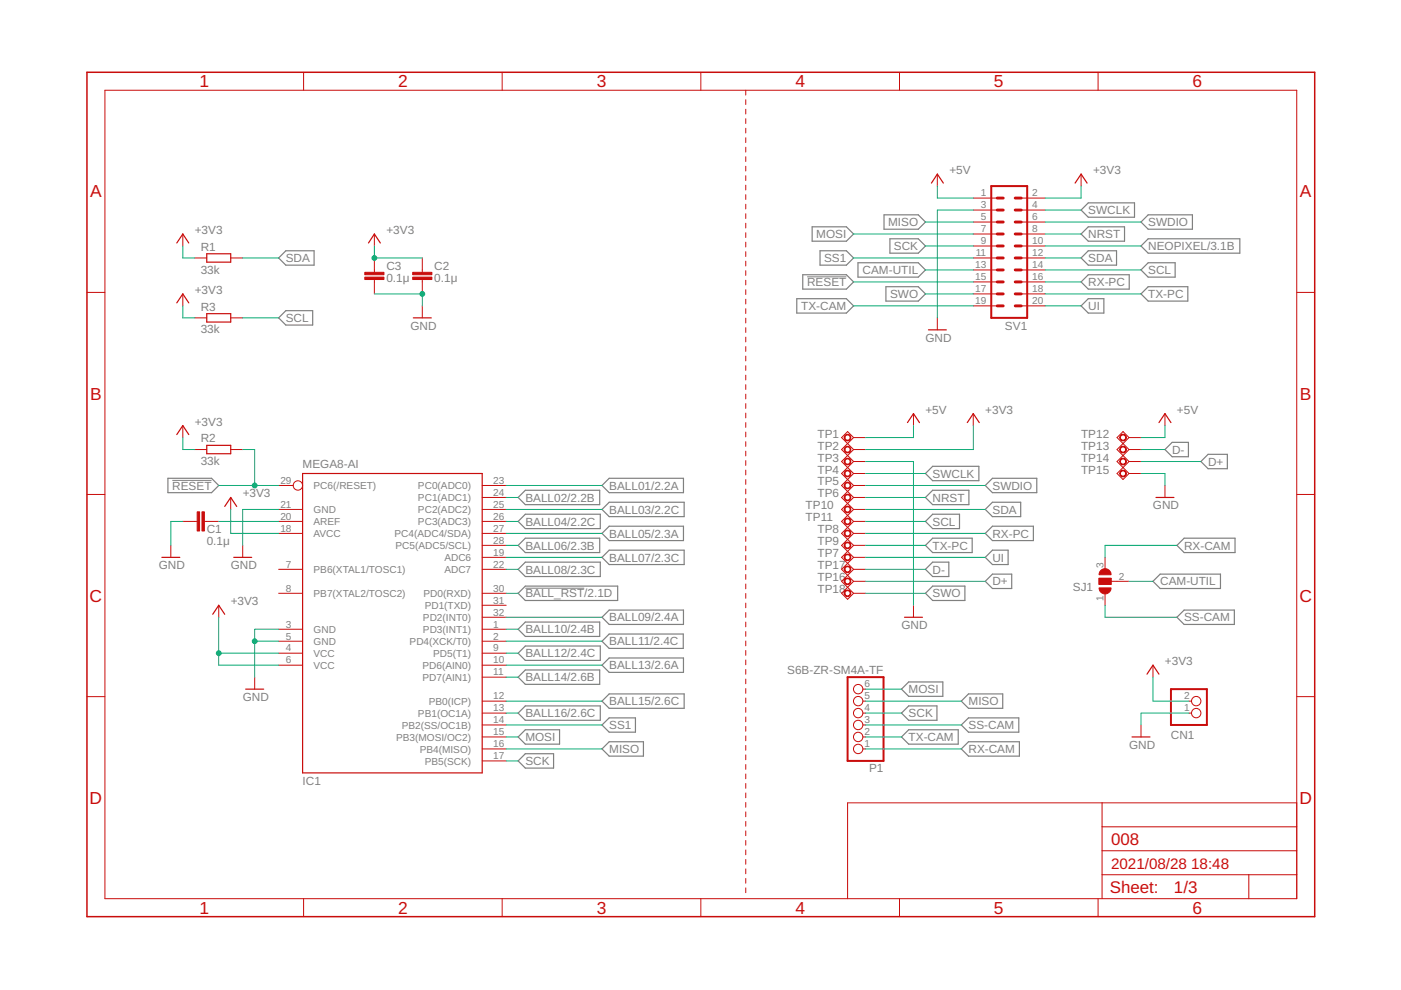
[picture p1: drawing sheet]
<svg xmlns="http://www.w3.org/2000/svg" width="297mm" height="210mm" viewBox="0 0 297 210" stroke-linecap="round" stroke-linejoin="round" font-family="sans-serif">
<g fill="none" stroke="#808080" stroke-width=".25">
<path d="M59.1 54.7l1.5-1.5h6v3h-6zM170.2 58.3h9.3l1.5 1.5-1.5 1.5h-9.3zM172.2 48.1h7.3l1.5 1.5-1.5 1.5h-7.3zM173.9 53.2h5.6l1.5 1.5-1.5 1.5h-5.6zM181.9 55.7h12.8l1.5 1.5-1.5 1.6h-12.8zM187.4 45.6h7.3l1.5 1.5-1.5 1.5h-7.3zM188.7 50.6h6l1.5 1.6-1.5 1.5h-6zM229.2 49.6l1.5-1.5h7.7v3h-7.7zM229.2 54.7l1.5-1.5h6v3h-6zM229.2 59.8l1.5-1.5h8.7v3h-8.7zM229.2 44.5l1.5-1.5h9.8v3.1h-9.8zM241.9 52.2l1.5-1.6h19.5v3.1h-19.5z"/>
<path d="M241.9 47.1l1.5-1.5h9.4v3h-9.4zM241.9 57.2l1.5-1.5h5.8v3.1h-5.8zM59.1 67.4l1.5-1.5h5.7v3h-5.7zM168.9 63.3h10.6l1.5 1.6-1.5 1.5h-10.6zM187.8 60.8h6.9l1.5 1.5-1.5 1.5h-6.9zM229.2 64.9l1.5-1.6h3.3v3.1h-3.3zM241.9 62.3l1.5-1.5h8.4v3h-8.4zM247 95.3l1.5-1.5h3.5v3h-3.5zM254.6 97.9l1.5-1.6h4.1v3.1h-4.1zM35.6 101.4h9.3l1.5 1.5-1.5 1.6h-9.3zM109.9 105.5l1.5-1.6h15.7v3.1h-15.7zM109.9 115.6l1.5-1.5h15.7v3.1h-15.7z"/>
<path d="M109.9 110.6l1.5-1.6h15.9v3.1h-15.9zM127.6 108l1.6-1.5h15.9v3h-15.9zM127.6 102.9l1.6-1.5h15.7v3.1h-15.7zM127.6 113.1l1.6-1.5h15.7v3h-15.7zM127.6 118.2l1.6-1.6h15.9v3.1h-15.9zM196.2 100.4l1.5-1.5h9.8v3h-9.8zM197.7 103.9h7.7v3.1h-7.7l-1.5-1.5zM197.7 109h5.7v3.1h-5.7l-1.5-1.5zM197.7 114.1h8.4v3.1h-8.4l-1.5-1.6zM208.9 118.2l1.5-1.6h3.3v3.1h-3.3zM210.4 101.4h9.4v3.1h-9.4l-1.5-1.6zM210.4 106.5h6v3h-6l-1.5-1.5z"/>
<path d="M210.4 111.6h8.7v3h-8.7l-1.5-1.5zM251.1 114.1h10.8v3.1h-10.8l-1.6-1.6zM109.9 125.8l1.5-1.5h19.6v3h-19.6zM109.9 120.7l1.5-1.5h15.9v3h-15.9zM109.9 133.4l1.5-1.5h15.7v3h-15.7zM109.9 138.5l1.5-1.5h15.9v3h-15.9zM127.6 130.9l1.6-1.6h15.7v3.1h-15.7zM127.6 136l1.6-1.6h15.7v3.1h-15.7zM196.2 120.7l1.5-1.5h3.5v3h-3.5zM196.2 125.8l1.5-1.5h6.9v3h-6.9zM208.9 123.3l1.5-1.6h4.1v3.1h-4.1zM246 121.7h12.8v3.1h-12.8l-1.5-1.5z"/>
<path d="M251.1 129.3h10.6v3.1h-10.6l-1.6-1.5zM109.9 156.3l1.5-1.6h7.2v3.1h-7.2zM109.9 143.6l1.5-1.6h15.7v3.1h-15.7zM111.4 149.7h15.9v3h-15.9l-1.5-1.5zM127.6 158.8l1.6-1.5h7.2v3h-7.2zM127.6 153.7l1.6-1.5h5.5v3h-5.5zM127.6 141l1.6-1.5h15.7v3.1h-15.7zM129.2 147.1h15.9v3.1h-15.9l-1.6-1.5zM191.1 151.2l1.6-1.5h5.9v3h-5.9zM191.1 146.1l1.6-1.5h7.2v3h-7.2zM192.7 154.7h10.5v3.1h-10.5l-1.6-1.5zM203.8 148.7l1.5-1.6h7.3v3.1h-7.3z"/>
<path d="M203.8 153.7l1.5-1.5h10.7v3h-10.7zM205.3 157.3h10.8v3h-10.8l-1.5-1.5zM109.9 161.3l1.5-1.5h6v3.1h-6z"/>
</g>
<path d="M171.1 58.7h8.4M36.5 101.9h8.4M111.4 124.7h12.5" fill="none" stroke="#808080" stroke-width=".21"/>
<g fill="none" stroke="#c90d0c" stroke-width=".21">
<path d="M22.2 19.1h252.7v171.4h-252.7zM64.4 15.3v3.8M106.5 15.3v3.8M148.6 15.3v3.8M158.1 19.1v1.1M190.7 15.3v3.8M232.8 15.3v3.8M158.1 21.1v1.1M158.1 23.2v1M158.1 25.2v1M158.1 27.2v1M158.1 29.2v1"/>
<path d="M158.1 31.2v1M158.1 33.2v1M158.1 35.2v1.1M158.1 37.3v1M158.1 39.3v1M198.7 36.9v2.6M229.2 36.9v2.6M38.8 49.6v2.6M41.3 54.7h2.5M48.9 54.7h2.6M79.4 49.6v2.6M79.4 54.7v3"/>
<path d="M79.4 59.3v3M89.5 54.7v3M89.5 59.3v3M158.1 41.3v1M158.1 43.3v1M158.1 45.3v1M158.1 47.3v1M158.1 49.3v1.1M158.1 51.4v1M158.1 53.4v1M158.1 55.4v1M158.1 57.4v1"/>
<path d="M158.1 59.4v1M206.4 42h5M206.4 44.5h5M206.4 47.1h5M206.4 49.6h5M206.4 52.2h5M206.4 54.7h5M206.4 57.2h5M206.4 59.8h5M216.5 42h5.1M216.5 44.5h5.1M216.5 47.1h5.1"/>
<path d="M216.5 49.6h5.1M216.5 52.2h5.1M216.5 54.7h5.1M216.5 57.2h5.1M216.5 59.8h5.1M18.4 62h3.8M38.8 62.3v2.6M41.3 67.4h2.5M48.9 67.4h2.6M89.5 64.9v2.5M158.1 61.4v1M158.1 63.4v1.1"/>
<path d="M158.1 65.4v1.1M158.1 67.5v1M158.1 69.5v1M158.1 71.5v1M158.1 73.5v1M158.1 75.5v1M158.1 77.5v1M158.1 79.5v1.1M198.7 67.4v2.5M206.4 62.3h5M206.4 64.9h5M216.5 62.3h5.1"/>
<path d="M216.5 64.9h5.1M274.9 62h3.8M38.8 90.2v2.6M41.3 95.3h2.5M48.9 95.3h2.6M158.1 81.6v1M158.1 83.6v1M158.1 85.6v1M158.1 87.6v1M158.1 89.6v1M158.1 91.6v1M158.1 93.6v1"/>
<path d="M158.1 95.7v1M158.1 97.7v1M158.1 99.7v1M181 95.3h2.5M181 92.8l-1.3-1.3-1.3 1.3 2.6 2.5M181 92.8l-2.6 2.5 2.6 2.6M181 92.8h2.5M181 95.3l-2.6 2.6 2.6 2.5M181 97.9l-2.6 2.5 2.6 2.5M181 97.9h2.5M193.7 87.7v2.5M206.4 87.7v2.5"/>
<path d="M239.4 95.3h2.5M239.4 92.8h2.5M239.4 97.9h2.5M239.4 92.8l-1.3-1.3-1.3 1.3 2.6 2.5M239.4 92.8l-2.6 2.5 2.6 2.6M239.4 95.3l-2.6 2.6 2.6 2.5M239.4 97.9l-2.6 2.5 1.3 1.3 1.3-1.3M247 87.7v2.5M18.4 104.8h3.8M36.2 115.6v2.6M38.8 110.6h3M43.3 110.6h3.1"/>
<path d="M48.9 105.5v2.5M51.5 115.6v2.6M59.1 108h5.1M59.1 110.6h5.1M59.1 113.1h5.1M59.1 102.9h3.1M102.2 108h5.1M102.2 110.6h5.1M102.2 113.1h5.1M102.2 118.2h5.1M102.2 115.6h5.1M102.2 105.5h5.1"/>
<path d="M102.2 102.9h5.1M158.1 101.7v1M158.1 103.7v1M158.1 105.7v1M158.1 107.7v1M158.1 109.7v1M158.1 111.8v1M158.1 113.8v1M158.1 115.8v1M158.1 117.8v1M158.1 119.8v1M181 108h2.5"/>
<path d="M181 110.6h2.5M181 113.1h2.5M181 118.2h2.5M181 115.6h2.5M181 105.5h2.5M181 102.9h2.5M181 100.4l-2.6 2.5 2.6 2.6M181 100.4h2.5M181 102.9l-2.6 2.6 2.6 2.5M181 105.5l-2.6 2.5 2.6 2.6M181 115.6l-2.6 2.6 2.6 2.5M181 118.2l-2.6 2.5 2.6 2.6"/>
<path d="M181 113.1l-2.6 2.5 2.6 2.6M181 110.6l-2.6 2.5 2.6 2.5M181 108l-2.6 2.6 2.6 2.5M234.3 118.2v2.5M239.4 100.4h2.5M247 102.9v2.6M274.9 104.8h3.8M46.4 128.3v2.6M59.1 125.8h5.1M59.1 120.7h5.1M59.1 133.4h5.1M59.1 136h5.1"/>
<path d="M59.1 138.5h5.1M102.2 125.8h5.1M102.2 120.7h5.1M102.2 133.4h5.1M102.2 136h5.1M102.2 138.5h5.1M102.2 130.9h5.1M102.2 128.3h5.1M158.1 121.8v1M158.1 123.8v1M158.1 125.8v1.1M158.1 127.9v1"/>
<path d="M158.1 129.9v1M158.1 131.9v1M158.1 133.9v1M158.1 135.9v1M158.1 137.9v1M158.1 139.9v1M181 125.8h2.5M181 120.7h2.5M181 120.7l-2.6 2.6 2.6 2.5M181 123.3l-2.6 2.5 1.3 1.3 1.3-1.3M181 123.3h2.5M193.7 128.3v2.6"/>
<path d="M233 122.6h2.6v1.3h-2.6zM234.3 125.8v2.5M235.6 123.3h3.8M18.4 147.7h3.8M54 143.6v2.5M59.1 141h5.1M102.2 141h5.1M102.2 158.8h5.1M102.2 156.3h5.1M102.2 153.7h5.1M102.2 151.2h5.1M102.2 148.7h5.1"/>
<path d="M102.2 143.6h5.1M158.1 141.9v1.1M158.1 144v1M158.1 146v1M158.1 148v1M158.1 150v1M158.1 152v1M158.1 154v1M158.1 156v1.1M158.1 158.1v1M182.9 158.8h.6M182.9 156.3h.6"/>
<path d="M182.9 153.7h.6M182.9 151.2h.6M182.9 148.7h.6M182.9 146.1h.6M241.9 153.7v2.6M244.5 141v2.6M252.1 151.2h.5M252.1 148.7h.5M274.9 147.7h3.8M102.2 161.3h5.1M158.1 160.1v1M158.1 162.1v1"/>
<path d="M158.1 164.1v1M158.1 166.1v1M158.1 168.1v1M158.1 170.1v1.1M158.1 172.1v1.1M158.1 174.2v1M158.1 176.2v1M158.1 178.2v1M233.7 170.2v20.3M233.7 175.3h41.2M274.9 170.2h-95.2v20.3M64.4 190.5v3.9"/>
<path d="M106.5 190.5v3.9M148.6 190.5v3.9M158.1 180.2v1M158.1 182.2v1M158.1 184.2v1.1M158.1 186.2v1.1M158.1 188.3v1M190.7 190.5v3.9M232.8 190.5v3.9M233.7 185.5h41.2M233.7 180.4h41.2M264.8 185.5v5"/>
<circle cx="63.2" cy="102.9" r=".99"/>
<circle cx="181.9" cy="146.1" r=".99"/>
<circle cx="181.9" cy="158.8" r=".99"/>
<circle cx="181.9" cy="151.2" r=".99"/>
<circle cx="181.9" cy="148.7" r=".99"/>
<circle cx="181.9" cy="156.3" r=".99"/>
<circle cx="181.9" cy="153.7" r=".99"/>
<circle cx="253.6" cy="148.7" r=".99"/>
<circle cx="253.6" cy="151.2" r=".99"/>
</g>
<path d="M18.4 15.3h260.3v179.1h-260.3z" fill="none" stroke="#c90d0c" stroke-width=".32"/>
<g fill="none" stroke="#c90d0c" stroke-width=".25">
<path d="M197.5 38.8l1.2-1.9 1.3 1.9M227.9 38.8l1.3-1.9 1.3 1.9M37.5 51.5l1.3-1.9 1.2 1.9M43.8 53.8h5.1v1.8h-5.1zM78.1 51.5l1.3-1.9 1.2 1.9M37.5 64.2l1.3-1.9 1.2 1.9M43.8 66.5h5.1v1.8h-5.1zM87.6 67.4h3.8M196.8 69.9h3.8M37.5 92.1l1.3-1.9 1.2 1.9M43.8 94.4h5.1v1.8h-5.1zM192.4 89.6l1.3-1.9 1.2 1.9"/>
<path d="M205.1 89.6l1.3-1.9 1.2 1.9M245.7 89.6l1.3-1.9 1.3 1.9M34.3 118.2h3.8M47.6 107.4l1.3-1.9 1.3 1.9M49.6 118.2h3.8M64.2 100.4h38v63.5h-38zM245.1 105.5h3.8M45.1 130.2l1.3-1.9 1.2 1.9M191.8 130.9h3.8M52.1 146.1h3.8M240 156.3h3.8M243.2 142.9l1.3-1.9 1.2 1.9"/>
</g>
<g fill="#c90d0c" stroke="#c90d0c" stroke-width=".21">
<path d="M41.8 108.5h.5v4.1h-.5z"/>
<path d="M42.8 108.5h.5v4.1h-.5z"/>
<path d="M87.5 58.8h4.1v.5h-4.1z"/>
<path d="M87.5 57.7h4.1v.6h-4.1z"/>
<path d="M77.3 58.8h4.1v.5h-4.1z"/>
<path d="M77.3 57.7h4.1v.6h-4.1z"/>
<path d="M233 122.6h2.6v1.3h-2.6z"/>
</g>
<path d="M210.2 39.5h7.6v27.9h-7.6zM179.7 143.6h7.6v17.7h-7.6zM248.3 146.1h7.6v7.6h-7.6z" fill="none" stroke="#c90d0c" stroke-width=".42"/>
<g fill="none" stroke="#c90d0c" stroke-width=".61">
<path d="M211.4 52.2h1.3M211.4 49.6h1.3M211.4 47.1h1.3M211.4 44.5h1.3M211.4 42h1.3M211.4 54.7h1.3M211.4 57.2h1.3M211.4 59.8h1.3M215.2 52.2h1.3M215.2 49.6h1.3M215.2 47.1h1.3M215.2 44.5h1.3"/>
<path d="M215.2 42h1.3M215.2 54.7h1.3M215.2 57.2h1.3M215.2 59.8h1.3M211.4 62.3h1.3M211.4 64.9h1.3M215.2 62.3h1.3M215.2 64.9h1.3"/>
</g>
<g fill="#c90d0c" stroke="#c90d0c" stroke-width=".21">
<path d="M179.2 92.3a.71 .71 0 0 1 1.1 .1 .71 .71 0 0 1-.4 1.1 .71 .71 0 0 1-.9-.7h.1a.55 .55 0 0 1 .8-.6 .55 .55 0 0 1 .2 .9 .55 .55 0 0 1-.9-.1l-.2-.2z" fill-rule="evenodd"/>
<path d="M179.2 94.9a.71 .71 0 0 1 1.1 0 .71 .71 0 0 1-.4 1.1 .71 .71 0 0 1-.9-.7h.1a.55 .55 0 0 1 .8-.5 .55 .55 0 0 1 .2 .9 .55 .55 0 0 1-.9-.2l-.2-.2z" fill-rule="evenodd"/>
<path d="M179.2 97.4a.71 .71 0 0 1 1.1 .1 .71 .71 0 0 1-.4 1.1 .71 .71 0 0 1-.9-.7h.1a.55 .55 0 0 1 .8-.6 .55 .55 0 0 1 .2 .9 .55 .55 0 0 1-.9-.2l-.2-.1z" fill-rule="evenodd"/>
<path d="M179.2 99.9a.71 .71 0 0 1 1.1 .1 .71 .71 0 0 1-.4 1.1 .71 .71 0 0 1-.9-.7h.1a.55 .55 0 0 1 .8-.5 .55 .55 0 0 1 .2 .9 .55 .55 0 0 1-.9-.2l-.2-.2z" fill-rule="evenodd"/>
<path d="M179.2 102.5a.71 .71 0 0 1 1.1 .1 .71 .71 0 0 1-.4 1 .71 .71 0 0 1-.9-.7h.1a.55 .55 0 0 1 .8-.5 .55 .55 0 0 1 .2 .9 .55 .55 0 0 1-.9-.2l-.2-.2z" fill-rule="evenodd"/>
<path d="M179.2 105a.71 .71 0 0 1 1.1 .1 .71 .71 0 0 1-.4 1.1 .71 .71 0 0 1-.9-.7h.1a.55 .55 0 0 1 .8-.6 .55 .55 0 0 1 .2 .9 .55 .55 0 0 1-.9-.1l-.2-.2z" fill-rule="evenodd"/>
<path d="M179.2 117.7a.71 .71 0 0 1 1.1 .1 .71 .71 0 0 1-.4 1 .71 .71 0 0 1-.9-.6h.1a.55 .55 0 0 1 .8-.6 .55 .55 0 0 1 .2 .9 .55 .55 0 0 1-.9-.1l-.2-.2z" fill-rule="evenodd"/>
<path d="M179.2 112.6a.71 .71 0 0 1 1.1 .1 .71 .71 0 0 1-.4 1.1 .71 .71 0 0 1-.9-.7h.1a.55 .55 0 0 1 .8-.5 .55 .55 0 0 1 .2 .9 .55 .55 0 0 1-.9-.2l-.2-.2z" fill-rule="evenodd"/>
<path d="M179.2 115.2a.71 .71 0 0 1 1.1 0 .71 .71 0 0 1-.4 1.1 .71 .71 0 0 1-.9-.7h.1a.55 .55 0 0 1 .8-.5 .55 .55 0 0 1 .2 .9 .55 .55 0 0 1-.9-.2l-.2-.2z" fill-rule="evenodd"/>
<path d="M179.2 107.5a.71 .71 0 0 1 1.1 .1 .71 .71 0 0 1-.4 1.1 .71 .71 0 0 1-.9-.7h.1a.55 .55 0 0 1 .8-.5 .55 .55 0 0 1 .2 .9 .55 .55 0 0 1-.9-.2l-.2-.2z" fill-rule="evenodd"/>
<path d="M179.2 110.1a.71 .71 0 0 1 1.1 .1 .71 .71 0 0 1-.4 1 .71 .71 0 0 1-.9-.6h.1a.55 .55 0 0 1 .8-.6 .55 .55 0 0 1 .2 .9 .55 .55 0 0 1-.9-.2l-.2-.1z" fill-rule="evenodd"/>
<path d="M237.6 92.3a.71 .71 0 0 1 1.1 .1 .71 .71 0 0 1-.4 1 .71 .71 0 0 1-.9-.6h.2a.56 .56 0 0 1 .8-.5 .56 .56 0 0 1 .1 .9 .56 .56 0 0 1-.9-.2v-.2h-.2z" fill-rule="evenodd"/>
<path d="M237.6 94.9a.71 .71 0 0 1 1.1 0 .71 .71 0 0 1-.4 1.1 .71 .71 0 0 1-.9-.7h.2a.56 .56 0 0 1 .8-.5 .56 .56 0 0 1 .1 1 .56 .56 0 0 1-.9-.3v-.2h-.2z" fill-rule="evenodd"/>
<path d="M237.6 97.4a.71 .71 0 0 1 1.1 0 .71 .71 0 0 1-.4 1.1 .71 .71 0 0 1-.9-.6h.2a.56 .56 0 0 1 .8-.5 .56 .56 0 0 1 .1 .9 .56 .56 0 0 1-.9-.3v-.1h-.2z" fill-rule="evenodd"/>
<path d="M237.6 99.9a.71 .71 0 0 1 1.1 .1 .71 .71 0 0 1-.4 1.1 .71 .71 0 0 1-.9-.7h.2a.56 .56 0 0 1 .8-.5 .56 .56 0 0 1 .1 1 .56 .56 0 0 1-.9-.3v-.2h-.2z" fill-rule="evenodd"/>
<path d="M179.2 122.8a.71 .71 0 0 1 1.1 .1 .71 .71 0 0 1-.4 1 .71 .71 0 0 1-.9-.6h.1a.55 .55 0 0 1 .8-.6 .55 .55 0 0 1 .2 .9 .55 .55 0 0 1-.9-.2l-.2-.1z" fill-rule="evenodd"/>
<path d="M179.2 120.2a.71 .71 0 0 1 1.1 .1 .71 .71 0 0 1-.4 1.1 .71 .71 0 0 1-.9-.7h.1a.55 .55 0 0 1 .8-.5 .55 .55 0 0 1 .2 .9 .55 .55 0 0 1-.9-.2l-.2-.2z" fill-rule="evenodd"/>
<path d="M179.2 125.3a.71 .71 0 0 1 1.1 .1 .71 .71 0 0 1-.4 1.1 .71 .71 0 0 1-.9-.7h.1a.55 .55 0 0 1 .8-.5 .55 .55 0 0 1 .2 .9 .55 .55 0 0 1-.9-.2l-.2-.2z" fill-rule="evenodd"/>
<path d="M233.4 120.9a1.26 1.26 0 0 1 1.4-.2 1.26 1.26 0 0 1 .8 1.2h-2.6l.1-.5z" fill-rule="evenodd"/>
<path d="M233 124.7h2.6a1.27 1.27 0 0 1-1.3 1.2 1.27 1.27 0 0 1-1.3-1.2z" fill-rule="evenodd"/>
</g>
<g fill="none" stroke="#0dab76" stroke-width=".21">
<path d="M198.7 39.5v2.5h7.7M229.2 39.5v2.5h-7.6M38.8 52.2v2.5h2.5M51.5 54.7h7.6M79.4 52.2v2.5h10.1M181 49.6h25.4M181 54.7h25.4M181 59.8h25.4M196.2 52.2h10.2M196.2 47.1h10.2M196.2 57.2h10.2M206.4 44.5h-7.7v22.9"/>
<path d="M221.6 52.2h20.3M221.6 47.1h20.3M221.6 49.6h7.6M221.6 54.7h7.6M221.6 44.5h7.6M221.6 59.8h7.6M221.6 57.2h20.3M38.8 64.9v2.5h2.5M51.5 67.4h7.6M79.4 62.3h10.1v2.6M181 64.9h25.4M196.2 62.3h10.2"/>
<path d="M221.6 62.3h20.3M221.6 64.9h7.6M38.8 92.8v2.5h2.5M51.5 95.3h2.5v7.6M183.5 97.9h10.2v30.4M193.7 90.2v2.6h-10.2M206.4 90.2v5.1h-22.9M241.9 95.3h5.1M241.9 97.9h12.7M247 90.2v2.6h-5.1M38.8 110.6h-2.6v5M46.4 110.6h12.7"/>
<path d="M46.4 102.9h12.7M48.9 108v5.1h10.2M59.1 108h-7.6v7.6M107.3 113.1h20.3M107.3 110.6h2.6M107.3 108h20.3M107.3 102.9h20.3M107.3 105.5h2.6M107.3 115.6h2.6M107.3 118.2h20.3M183.5 113.1h25.4M183.5 110.6h12.7"/>
<path d="M183.5 108h25.4M183.5 100.4h12.7M183.5 102.9h25.4M183.5 105.5h12.7M183.5 115.6h12.7M183.5 118.2h25.4M241.9 100.4h5.1v2.5M249.5 115.6h-15.2v2.6M46.4 138.5h12.7M46.4 130.9v10.1h12.7M54 136h5.1M59.1 133.4h-5.1v10.2"/>
<path d="M107.3 138.5h2.6M107.3 133.4h2.6M107.3 136h20.3M107.3 130.9h20.3M107.3 120.7h2.6M107.3 125.8h2.6M183.5 120.7h12.7M183.5 123.3h25.4M183.5 125.8h12.7M234.3 128.3v2.6h15.2M239.4 123.3h5.1M107.3 151.2h2.6"/>
<path d="M107.3 158.8h20.3M107.3 148.7h20.3M107.3 156.3h2.6M107.3 153.7h20.3M107.3 141h20.3M107.3 143.6h2.6M183.5 151.2h7.6M183.5 158.8h20.3M183.5 148.7h20.3M183.5 156.3h7.6M183.5 146.1h7.6M183.5 153.7h20.3"/>
<path d="M244.5 143.6v5.1h7.6M252.1 151.2h-10.2v2.5M107.3 161.3h2.6"/>
</g>
<g fill="#0dab76" stroke="#0dab76" stroke-width=".21">
<circle cx="46.4" cy="138.5" r=".51"/>
<circle cx="79.4" cy="54.7" r=".51"/>
<circle cx="54" cy="136" r=".51"/>
<circle cx="89.5" cy="62.3" r=".51"/>
<circle cx="54" cy="102.9" r=".51"/>
</g>
<g font-size="3.7" fill="#c90d0c">
<text x="42.3" y="18.5">1</text>
<text x="84.4" y="18.5">2</text>
<text x="126.5" y="18.5">3</text>
<text x="168.6" y="18.5">4</text>
<text x="210.7" y="18.5">5</text>
<text x="252.9" y="18.5">6</text>
<text x="19.1" y="41.9">A</text>
<text x="275.6" y="41.9">A</text>
<text x="19.1" y="84.7">B</text>
<text x="275.6" y="84.7">B</text>
<text x="19" y="127.6">C</text>
<text x="275.5" y="127.6">C</text>
<text x="19" y="170.4">D</text>
<text x="275.5" y="170.4">D</text>
<text x="42.3" y="193.7">1</text>
<text x="84.4" y="193.7">2</text>
<text x="126.5" y="193.7">3</text>
<text x="168.6" y="193.7">4</text>
<text x="210.7" y="193.7">5</text>
<text x="252.9" y="193.7">6</text>
</g>
<g font-size="3.6" fill="#c90d0c">
<text x="235.6" y="179.1">008</text>
<text x="235.3" y="189.4">Sheet:</text>
<text x="248.9" y="189.3">1/3</text>
</g>
<g font-size="3.2" fill="#c90d0c">
<text x="235.6" y="184.2">2021/08/28</text>
<text x="252.6" y="184.2">18:48</text>
</g>
<g font-size="2.5" fill="#808080">
<text x="201.3" y="36.9">+5V</text>
<text x="231.8" y="36.9">+3V3</text>
<text x="188.3" y="48">MISO</text>
<text x="230.7" y="45.4">SWCLK</text>
<text x="243.4" y="48">SWDIO</text>
<text x="41.3" y="49.6">+3V3</text>
<text x="42.6" y="53.2">R1</text>
<text x="81.9" y="49.6">+3V3</text>
<text x="173.1" y="50.5">MOSI</text>
<text x="189.5" y="53">SCK</text>
<text x="230.7" y="50.5">NRST</text>
<text x="243.4" y="53">NEOPIXEL/3.1B</text>
<text x="42.6" y="58">33k</text>
<text x="60.6" y="55.6">SDA</text>
<text x="81.9" y="59.8">0.1μ</text>
<text x="81.9" y="57.2">C3</text>
<text x="92.1" y="59.8">0.1μ</text>
<text x="92.1" y="57.2">C2</text>
<text x="174.7" y="55.6">SS1</text>
<text x="182.9" y="58.1">CAM-UTIL</text>
<text x="230.7" y="55.6">SDA</text>
<text x="243.4" y="58.1">SCL</text>
<text x="41.3" y="62.3">+3V3</text>
<text x="42.6" y="65.9">R3</text>
<text x="169.9" y="65.7">TX-CAM</text>
<text x="171.1" y="60.7">RESET</text>
<text x="188.7" y="63.2">SWO</text>
<text x="230.7" y="60.7">RX-PC</text>
<text x="230.7" y="65.7">UI</text>
<text x="243.4" y="63.2">TX-PC</text>
<text x="42.6" y="70.7">33k</text>
<text x="60.6" y="68.3">SCL</text>
<text x="87" y="69.9">GND</text>
<text x="213.1" y="69.9">SV1</text>
<text x="196.2" y="72.5">GND</text>
<text x="196.2" y="87.7">+5V</text>
<text x="208.9" y="87.7">+3V3</text>
<text x="249.5" y="87.7">+5V</text>
<text x="41.3" y="90.2">+3V3</text>
<text x="42.6" y="93.8">R2</text>
<text x="173.3" y="92.8">TP1</text>
<text x="173.3" y="95.3">TP2</text>
<text x="229.2" y="92.8">TP12</text>
<text x="229.2" y="95.3">TP13</text>
<text x="42.6" y="98.6">33k</text>
<text x="64.1" y="99.1">MEGA8-AI</text>
<text x="173.3" y="97.9">TP3</text>
<text x="173.3" y="100.4">TP4</text>
<text x="197.7" y="101.3">SWCLK</text>
<text x="229.2" y="97.9">TP14</text>
<text x="229.2" y="100.4">TP15</text>
<text x="248.5" y="96.2">D-</text>
<text x="256.1" y="98.7">D+</text>
<text x="36.5" y="103.8">RESET</text>
<text x="51.5" y="105.5">+3V3</text>
<text x="111.4" y="106.4">BALL02/2.2B</text>
<text x="129.2" y="103.8">BALL01/2.2A</text>
<text x="173.3" y="102.9">TP5</text>
<text x="173.3" y="105.5">TP6</text>
<text x="197.7" y="106.4">NRST</text>
<text x="210.4" y="103.8">SWDIO</text>
<text x="43.8" y="113.1">C1</text>
<text x="111.4" y="111.4">BALL04/2.2C</text>
<text x="129.2" y="108.9">BALL03/2.2C</text>
<text x="129.2" y="114">BALL05/2.3A</text>
<text x="170.8" y="108">TP10</text>
<text x="170.8" y="110.6">TP11</text>
<text x="173.3" y="113.1">TP8</text>
<text x="197.7" y="111.4">SCL</text>
<text x="210.4" y="108.9">SDA</text>
<text x="210.4" y="114">RX-PC</text>
<text x="244.5" y="108">GND</text>
<text x="43.8" y="115.6">0.1μ</text>
<text x="111.4" y="116.5">BALL06/2.3B</text>
<text x="129.2" y="119.1">BALL07/2.3C</text>
<text x="173.3" y="118.2">TP7</text>
<text x="173.3" y="115.6">TP9</text>
<text x="197.7" y="116.5">TX-PC</text>
<text x="210.4" y="119.1">UI</text>
<text x="251.1" y="116.5">RX-CAM</text>
<text x="33.7" y="120.7">GND</text>
<text x="48.9" y="120.7">GND</text>
<text x="111.4" y="121.6">BALL08/2.3C</text>
<text x="173.3" y="123.3">TP16</text>
<text x="173.3" y="120.7">TP17</text>
<text x="173.3" y="125.8">TP18</text>
<text x="197.7" y="121.6">D-</text>
<text x="210.4" y="124.1">D+</text>
<text x="227.5" y="125.4">SJ1</text>
<text x="246" y="124.1">CAM-UTIL</text>
<text x="48.9" y="128.3">+3V3</text>
<text x="111.4" y="126.7">BALL_RST/2.1D</text>
<text x="129.2" y="131.8">BALL09/2.4A</text>
<text x="197.7" y="126.7">SWO</text>
<text x="251.1" y="131.8">SS-CAM</text>
<text x="111.4" y="134.3">BALL10/2.4B</text>
<text x="129.2" y="136.8">BALL11/2.4C</text>
<text x="191.1" y="133.4">GND</text>
<text x="111.4" y="139.4">BALL12/2.4C</text>
<text x="129.2" y="141.9">BALL13/2.6A</text>
<text x="166.9" y="142.8">S6B-ZR-SM4A-TF</text>
<text x="247" y="141">+3V3</text>
<text x="51.5" y="148.6">GND</text>
<text x="111.4" y="144.5">BALL14/2.6B</text>
<text x="129.2" y="149.5">BALL15/2.6C</text>
<text x="192.6" y="147">MOSI</text>
<text x="205.3" y="149.5">MISO</text>
<text x="111.4" y="152.1">BALL16/2.6C</text>
<text x="129.2" y="154.6">SS1</text>
<text x="192.6" y="152.1">SCK</text>
<text x="205.3" y="154.6">SS-CAM</text>
<text x="111.4" y="157.2">MOSI</text>
<text x="129.2" y="159.7">MISO</text>
<text x="192.6" y="157.2">TX-CAM</text>
<text x="205.3" y="159.7">RX-CAM</text>
<text x="239.4" y="158.8">GND</text>
<text x="248.3" y="156.8">CN1</text>
<text x="64.1" y="166.4">IC1</text>
<text x="111.4" y="162.2">SCK</text>
<text x="184.3" y="163.8">P1</text>
</g>
<g font-size="2.1" fill="#808080">
<text x="207.9" y="41.6">1</text>
<text x="218.9" y="41.6">2</text>
<text x="207.9" y="44.2">3</text>
<text x="207.9" y="46.7">5</text>
<text x="218.9" y="44.2">4</text>
<text x="218.9" y="46.7">6</text>
<text x="207.9" y="49.3">7</text>
<text x="207.9" y="51.8">9</text>
<text x="218.9" y="49.3">8</text>
<text x="218.9" y="51.8">10</text>
<text x="206.7" y="56.9">13</text>
<text x="206.7" y="59.4">15</text>
<text x="206.9" y="54.3">11</text>
<text x="218.9" y="54.3">12</text>
<text x="218.9" y="56.9">14</text>
<text x="218.9" y="59.4">16</text>
<text x="206.7" y="62">17</text>
<text x="206.7" y="64.5">19</text>
<text x="218.9" y="62">18</text>
<text x="218.9" y="64.5">20</text>
<text x="59.4" y="107.7">21</text>
<text x="59.4" y="102.6">29</text>
<text x="66.5" y="103.7">PC6(/RESET)</text>
<text x="88.6" y="106.2">PC1(ADC1)</text>
<text x="88.6" y="103.7">PC0(ADC0)</text>
<text x="104.6" y="107.7">25</text>
<text x="104.6" y="105.1">24</text>
<text x="104.6" y="102.6">23</text>
<text x="59.4" y="110.2">20</text>
<text x="59.4" y="112.7">18</text>
<text x="66.5" y="108.8">GND</text>
<text x="66.5" y="111.3">AREF</text>
<text x="66.5" y="113.9">AVCC</text>
<text x="83.6" y="113.9">PC4(ADC4/SDA)</text>
<text x="88.6" y="111.3">PC3(ADC3)</text>
<text x="88.6" y="108.8">PC2(ADC2)</text>
<text x="104.6" y="112.7">27</text>
<text x="104.6" y="110.2">26</text>
<text x="83.9" y="116.4">PC5(ADC5/SCL)</text>
<text x="94.2" y="118.9">ADC6</text>
<text x="104.6" y="117.8">19</text>
<text x="104.6" y="115.3">28</text>
<text x="60.6" y="125.4">8</text>
<text x="60.6" y="120.4">7</text>
<text x="66.5" y="121.5">PB6(XTAL1/TOSC1)</text>
<text x="94.2" y="121.5">ADC7</text>
<text x="104.6" y="125.4">30</text>
<text x="104.6" y="120.4">22</text>
<text x="233.9" y="120.4" transform="rotate(-90 233.9 120.4)">3</text>
<text x="237.2" y="122.9">2</text>
<text x="66.5" y="126.6">PB7(XTAL2/TOSC2)</text>
<text x="89.7" y="131.6">PD2(INT0)</text>
<text x="89.8" y="126.6">PD0(RXD)</text>
<text x="90" y="129.1">PD1(TXD)</text>
<text x="104.6" y="130.5">32</text>
<text x="104.6" y="128">31</text>
<text x="233.9" y="127.3" transform="rotate(-90 233.9 127.3)">1</text>
<text x="60.6" y="133.1">3</text>
<text x="60.6" y="135.6">5</text>
<text x="66.5" y="134.2">GND</text>
<text x="66.5" y="136.7">GND</text>
<text x="86.8" y="136.7">PD4(XCK/T0)</text>
<text x="89.7" y="134.2">PD3(INT1)</text>
<text x="104.6" y="135.6">2</text>
<text x="104.6" y="133.1">1</text>
<text x="60.6" y="138.1">4</text>
<text x="60.6" y="140.7">6</text>
<text x="66.5" y="139.2">VCC</text>
<text x="66.5" y="141.8">VCC</text>
<text x="89.6" y="141.8">PD6(AIN0)</text>
<text x="91.8" y="139.2">PD5(T1)</text>
<text x="104.6" y="143.2">11</text>
<text x="104.6" y="140.7">10</text>
<text x="104.6" y="138.1">9</text>
<text x="89.6" y="144.3">PD7(AIN1)</text>
<text x="90.9" y="149.4">PB0(ICP)</text>
<text x="104.6" y="148.3">12</text>
<text x="183.3" y="148.3">5</text>
<text x="183.3" y="145.7">6</text>
<text x="251.1" y="148.3">2</text>
<text x="85.2" y="154.5">PB2(SS/OC1B)</text>
<text x="88.6" y="151.9">PB1(OC1A)</text>
<text x="104.6" y="155.9">15</text>
<text x="104.6" y="153.4">14</text>
<text x="104.6" y="150.8">13</text>
<text x="183.3" y="155.9">2</text>
<text x="183.3" y="153.4">3</text>
<text x="183.3" y="150.8">4</text>
<text x="251.1" y="150.8">1</text>
<text x="84" y="157">PB3(MOSI/OC2)</text>
<text x="89" y="159.6">PB4(MISO)</text>
<text x="104.6" y="161">17</text>
<text x="104.6" y="158.4">16</text>
<text x="183.3" y="158.4">1</text>
<text x="90" y="162.1">PB5(SCK)</text>
</g>
</svg>
